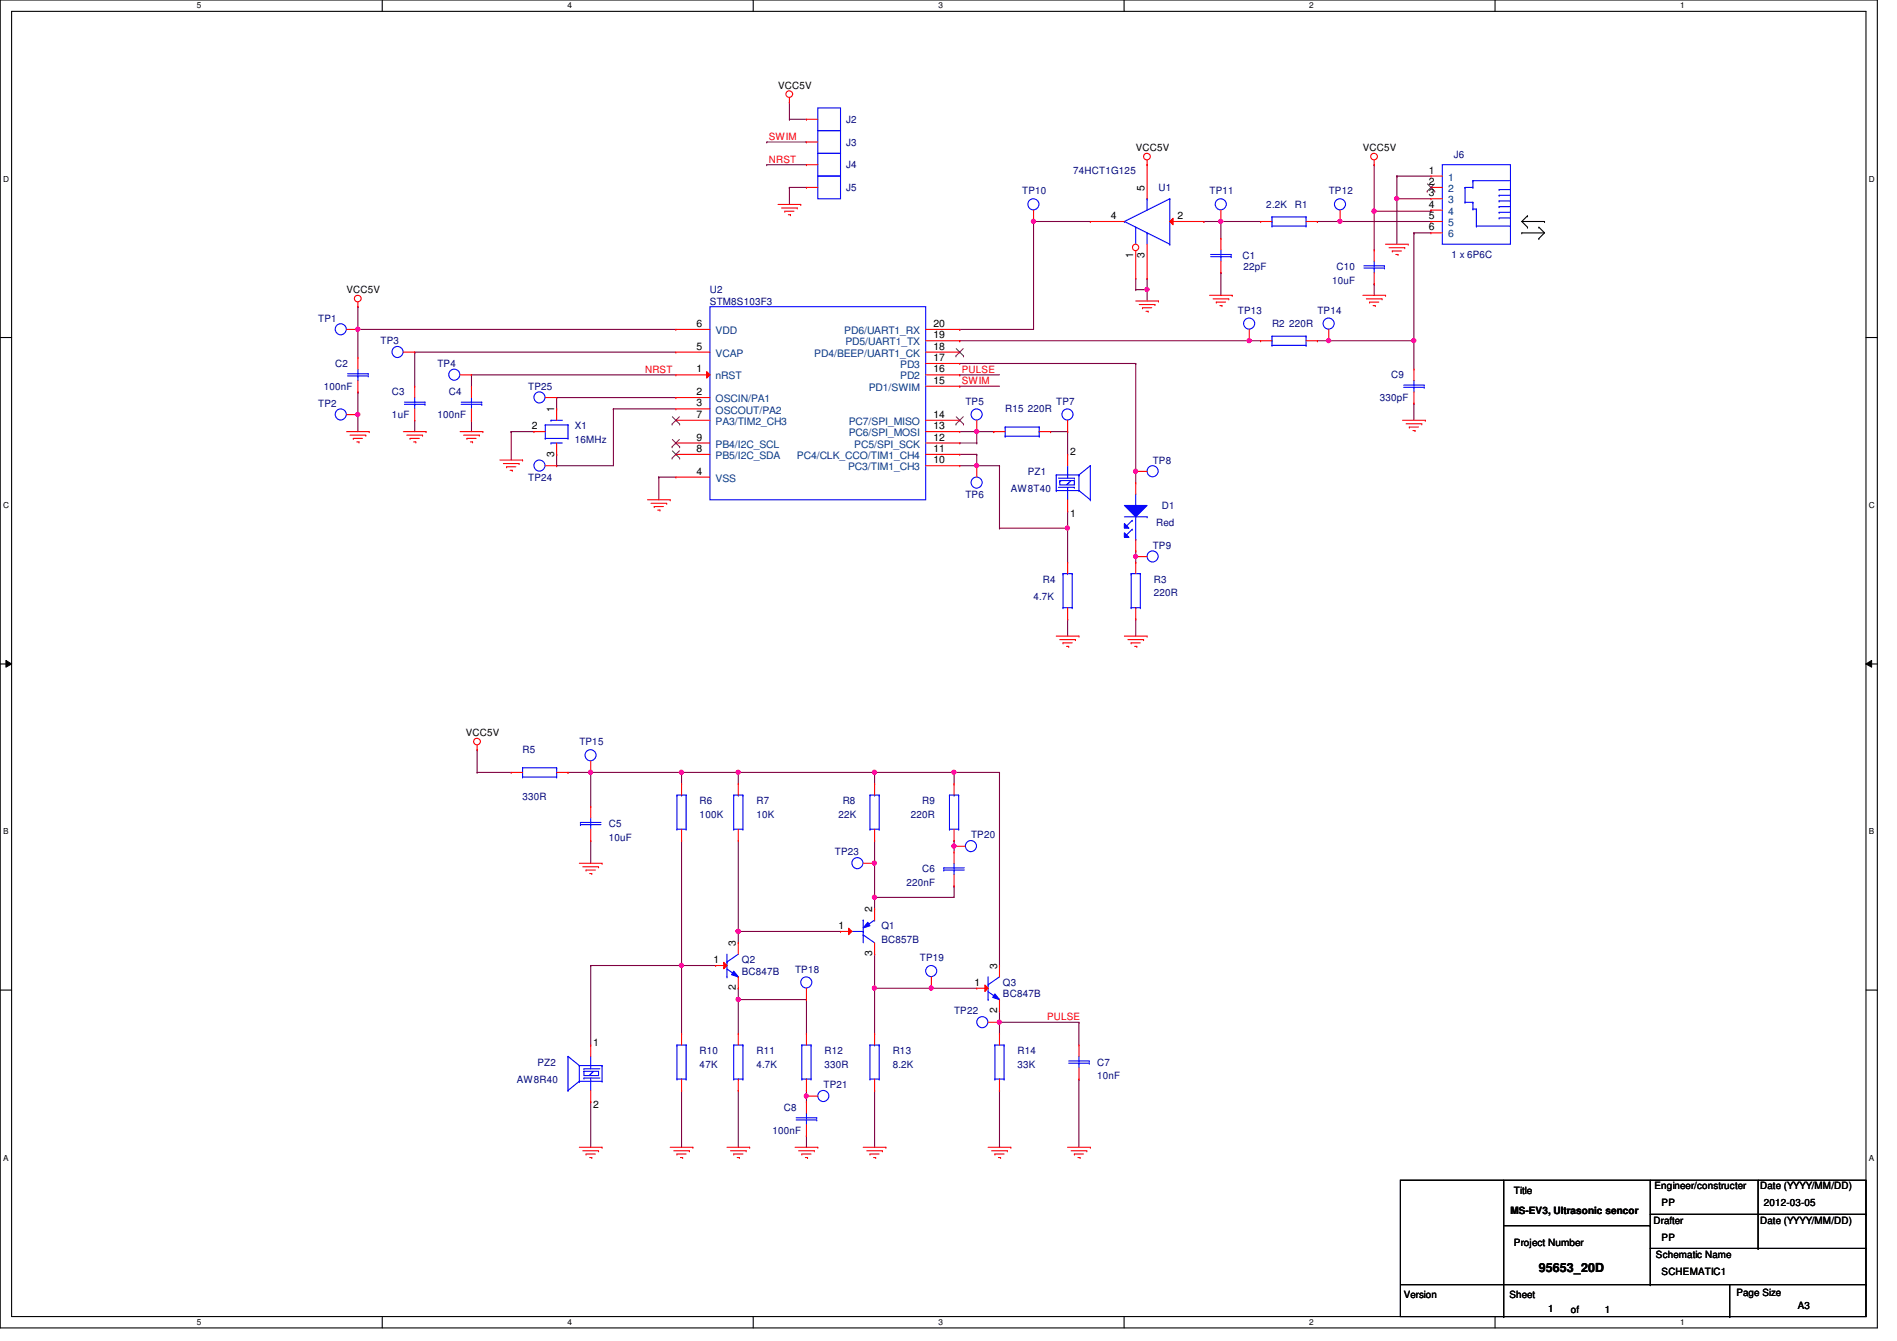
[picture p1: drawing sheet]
<svg xmlns="http://www.w3.org/2000/svg" width="297mm" height="210mm" viewBox="0 0 297 210" stroke-linecap="round" stroke-linejoin="round" font-family="sans-serif">
<path d="M0 0h294v207.9h-294zM1.8 1.8h290.4v204.3h-290.4z" fill="none" stroke="#000" stroke-width=".17"/>
<g fill="#fff">
<path d="M30.8 .2h.7v1.4h-.7z"/>
<path d="M30.8 206.2h.7v1.4h-.7z"/>
</g>
<path d="M59.9 0v1.8M59.9 206.1v1.8" fill="none" stroke="#000" stroke-width=".17"/>
<g fill="#fff">
<path d="M88.9 .2h.6v1.4h-.6z"/>
<path d="M88.9 206.2h.6v1.4h-.6z"/>
</g>
<path d="M117.9 0v1.8M117.9 206.1v1.8" fill="none" stroke="#000" stroke-width=".17"/>
<g fill="#fff">
<path d="M146.9 .2h.7v1.4h-.7z"/>
<path d="M146.9 206.2h.7v1.4h-.7z"/>
</g>
<path d="M176 0v1.8M176 206.1v1.8" fill="none" stroke="#000" stroke-width=".17"/>
<g fill="#fff">
<path d="M205 .2h.7v1.4h-.7z"/>
<path d="M205 206.2h.7v1.4h-.7z"/>
</g>
<path d="M234.1 0v1.8M234.1 206.1v1.8" fill="none" stroke="#000" stroke-width=".17"/>
<g fill="#fff">
<path d="M263.1 .2h.7v1.4h-.7z"/>
<path d="M263.1 206.2h.7v1.4h-.7z"/>
<path d="M.5 27.3h.9v1.4h-.9z"/>
<path d="M292.6 27.3h.9v1.4h-.9z"/>
<path d="M.5 78.4h.9v1.4h-.9z"/>
<path d="M292.6 78.4h.9v1.4h-.9z"/>
</g>
<path d="M0 52.8h1.8M292.2 52.8h1.8" fill="none" stroke="#000" stroke-width=".17"/>
<g fill="#fff">
<path d="M.5 129.5h.8v1.4h-.8z"/>
<path d="M292.6 129.5h.9v1.4h-.9z"/>
</g>
<path d="M0 103.9h1.8M292.2 103.9h1.8" fill="none" stroke="#000" stroke-width=".17"/>
<path d="M.9 103.4l.9 .5-.9 .5zM292.2 103.9l.9-.5v1z" fill="#000"/>
<path d="M.9 103.4l.9 .5-.9 .5zM292.2 103.9l.9-.5v1z" fill="none" stroke="#000" stroke-width=".16"/>
<g fill="#fff">
<path d="M.5 180.5h.8v1.4h-.8z"/>
<path d="M292.6 180.5h.9v1.4h-.9z"/>
</g>
<g fill="none" stroke="#000" stroke-width=".17">
<path d="M238.3 36.4h.1M238.3 34.7h3.5M238.3 34.7l.9 .9M238.3 36.4h3.5M239.2 35.6h.1M239.2 33.8h.1M239.2 33.8l-.9 .9M241 35.6h.1M241 37.3h.1M241 35.6l.8 .8M241.8 34.7h.1M241.8 36.4l-.8 .9"/>
<path d="M0 155h1.8M292.2 155h1.8"/>
</g>
<path d="M106.7 151.1h.1M106.7 151.1h5.4" fill="none" stroke="#800040" stroke-width=".17"/>
<circle cx="106.7" cy="151.1" r=".32" fill="#f0f"/>
<circle cx="106.7" cy="151.1" r=".32" fill="none" stroke="#f0f" stroke-width=".17"/>
<path d="M106.7 131.6h.1M106.7 131.6v19.5M115.6 145.8h.1M115.6 145.8v1.8" fill="none" stroke="#800040" stroke-width=".17"/>
<circle cx="115.6" cy="145.8" r=".32" fill="#f0f"/>
<circle cx="115.6" cy="145.8" r=".32" fill="none" stroke="#f0f" stroke-width=".17"/>
<path d="M115.6 156.5h.1M115.6 156.5v5.3" fill="none" stroke="#800040" stroke-width=".17"/>
<circle cx="115.6" cy="156.4" r=".32" fill="#f0f"/>
<circle cx="115.6" cy="156.4" r=".32" fill="none" stroke="#f0f" stroke-width=".17"/>
<g fill="none" stroke="#800040" stroke-width=".17">
<path d="M106.7 120.9h.1M106.7 120.9v1.8M115.6 120.9h.1M115.6 120.9v1.8M149.4 132.5h.1M149.4 132.5v.8M115.6 156.5h.1M115.6 156.5h10.7M126.3 156.5h.1M126.3 156.5v5.3M106.7 170.7h.1M106.7 170.7v8.9"/>
<path d="M115.6 170.7h.1M115.6 170.7v8.9M126.3 177.8h.1M126.3 177.8v1.8"/>
</g>
<circle cx="149.4" cy="132.4" r=".32" fill="#f0f"/>
<circle cx="149.4" cy="132.4" r=".32" fill="none" stroke="#f0f" stroke-width=".17"/>
<path d="M149.4 138.7h.1M149.4 138.7v1.8h-12.5M136.9 140.5h.1M136.9 140.5v1.7" fill="none" stroke="#800040" stroke-width=".17"/>
<circle cx="136.9" cy="140.4" r=".32" fill="#f0f"/>
<circle cx="136.9" cy="140.4" r=".32" fill="none" stroke="#f0f" stroke-width=".17"/>
<path d="M136.9 135.1h.1M136.9 135.1v5.4M106.7 151.1h.1M106.7 151.1v10.7" fill="none" stroke="#800040" stroke-width=".17"/>
<circle cx="136.9" cy="135.1" r=".32" fill="#f0f"/>
<circle cx="136.9" cy="135.1" r=".32" fill="none" stroke="#f0f" stroke-width=".17"/>
<path d="M115.6 145.8h.1M115.6 145.8h16" fill="none" stroke="#800040" stroke-width=".17"/>
<circle cx="115.6" cy="145.8" r=".32" fill="#f0f"/>
<circle cx="115.6" cy="145.8" r=".32" fill="none" stroke="#f0f" stroke-width=".17"/>
<g fill="none" stroke="#800040" stroke-width=".17">
<path d="M115.6 131.6h.1M115.6 131.6v14.2M136.9 120.9h.1M136.9 120.9v1.8M149.4 120.9h.1M149.4 120.9v1.8M136.9 149.4h.1M136.9 149.4v5.3M145.8 154.7h.1M145.8 154.7h7.1M136.9 170.7h.1M136.9 170.7v8.9"/>
<path d="M156.5 170.7h.1M156.5 170.7v8.9M168.9 168.9h.1M168.9 168.9v10.7"/>
</g>
<circle cx="145.8" cy="154.7" r=".32" fill="#f0f"/>
<circle cx="145.8" cy="154.7" r=".32" fill="none" stroke="#f0f" stroke-width=".17"/>
<path d="M136.9 154.7h.1M136.9 154.7v7.1M156.5 160h.1M156.5 160v1.8M156.5 160h12.4" fill="none" stroke="#800040" stroke-width=".17"/>
<circle cx="156.5" cy="160" r=".32" fill="#f0f"/>
<circle cx="156.5" cy="160" r=".32" fill="none" stroke="#f0f" stroke-width=".17"/>
<path d="M156.5 120.9h.1M156.5 120.9v30.2M156.5 158.2h.1M156.5 158.2v1.8M126.3 171.6h.1M126.3 171.6v.9M168.9 160h.1M168.9 160v3.6" fill="none" stroke="#800040" stroke-width=".17"/>
<circle cx="126.3" cy="171.6" r=".32" fill="#f0f"/>
<circle cx="126.3" cy="171.6" r=".32" fill="none" stroke="#f0f" stroke-width=".17"/>
<path d="M92.5 120.9h.1M92.5 120.9v5.3M92.5 120.9h14.2M92.5 151.1h.1M92.5 151.1v12.5M92.5 151.1h14.2M115.6 154.7h.1M115.6 154.7v1.8M92.5 172.5h.1M92.5 172.5v7.1" fill="none" stroke="#800040" stroke-width=".17"/>
<circle cx="92.5" cy="120.9" r=".32" fill="#f0f"/>
<circle cx="92.5" cy="120.9" r=".32" fill="none" stroke="#f0f" stroke-width=".17"/>
<path d="M115.6 120.9h.1M115.6 120.9h21.3" fill="none" stroke="#800040" stroke-width=".17"/>
<circle cx="115.6" cy="120.9" r=".32" fill="#f0f"/>
<circle cx="115.6" cy="120.9" r=".32" fill="none" stroke="#f0f" stroke-width=".17"/>
<path d="M106.7 120.9h.1M106.7 120.9h8.9" fill="none" stroke="#800040" stroke-width=".17"/>
<circle cx="106.7" cy="120.9" r=".32" fill="#f0f"/>
<circle cx="106.7" cy="120.9" r=".32" fill="none" stroke="#f0f" stroke-width=".17"/>
<path d="M177.8 87.1h.1M177.8 87.1v.9M74.7 117.3h.1M74.7 117.3v3.6M74.7 120.9h.1M74.7 120.9h5.3M88.9 120.9h.1M88.9 120.9h3.6M92.5 131.6h.1M92.5 131.6v3.5M149.4 120.9h.1M149.4 120.9h7.1" fill="none" stroke="#800040" stroke-width=".17"/>
<circle cx="177.8" cy="87.1" r=".32" fill="#f0f"/>
<circle cx="177.8" cy="87.1" r=".32" fill="none" stroke="#f0f" stroke-width=".17"/>
<path d="M136.9 120.9h.1M136.9 120.9h12.5" fill="none" stroke="#800040" stroke-width=".17"/>
<circle cx="149.4" cy="120.9" r=".32" fill="#f0f"/>
<circle cx="149.4" cy="120.9" r=".32" fill="none" stroke="#f0f" stroke-width=".17"/>
<circle cx="136.9" cy="120.9" r=".32" fill="#f0f"/>
<circle cx="136.9" cy="120.9" r=".32" fill="none" stroke="#f0f" stroke-width=".17"/>
<path d="M191.2 34.7h.1M191.2 34.7h6.2" fill="none" stroke="#800040" stroke-width=".17"/>
<circle cx="191.1" cy="34.6" r=".32" fill="#f0f"/>
<circle cx="191.1" cy="34.6" r=".32" fill="none" stroke="#f0f" stroke-width=".17"/>
<path d="M150.3 51.6h.1M150.3 51.6h11.5M179.6 45.3h.1M179.6 45.3v1.8" fill="none" stroke="#800040" stroke-width=".17"/>
<circle cx="179.6" cy="45.3" r=".32" fill="#f0f"/>
<circle cx="179.6" cy="45.3" r=".32" fill="none" stroke="#f0f" stroke-width=".17"/>
<path d="M191.2 34.7h.1M191.2 34.7v2.6M177.8 43.6h.1M177.8 43.6v1.7M191.2 42.7h.1M191.2 42.7v3.5M195.6 53.3h.1M195.6 53.3h1.8" fill="none" stroke="#800040" stroke-width=".17"/>
<circle cx="195.6" cy="53.3" r=".32" fill="#f0f"/>
<circle cx="195.6" cy="53.3" r=".32" fill="none" stroke="#f0f" stroke-width=".17"/>
<path d="M188.5 34.7h.1M188.5 34.7h2.7M215.2 33.1h.1M215.2 33.1h8.9M218.7 27.6h.1M218.7 27.6h5.4M218.7 27.6v3.5M150.3 60.5h.1M150.3 60.5h6.2" fill="none" stroke="#800040" stroke-width=".17"/>
<circle cx="215.1" cy="33.1" r=".33" fill="#f0f"/>
<circle cx="215.1" cy="33.1" r=".33" fill="none" stroke="#f0f" stroke-width=".17"/>
<path d="M215.2 25.8h.1M215.2 25.8v7.3M218.7 31.1h.1M218.7 31.1v7.1" fill="none" stroke="#800040" stroke-width=".17"/>
<circle cx="218.7" cy="31.1" r=".32" fill="#f0f"/>
<circle cx="218.7" cy="31.1" r=".32" fill="none" stroke="#f0f" stroke-width=".17"/>
<path d="M209.8 34.7h.1M209.8 34.7h14.3M218.7 31.1h.1M218.7 31.1h5.4" fill="none" stroke="#800040" stroke-width=".17"/>
<circle cx="209.8" cy="34.6" r=".32" fill="#f0f"/>
<circle cx="209.8" cy="34.6" r=".32" fill="none" stroke="#f0f" stroke-width=".17"/>
<path d="M161.8 34.7h.1M161.8 34.7h8.9M208.1 53.3h.1M208.1 53.3h13.3" fill="none" stroke="#800040" stroke-width=".17"/>
<circle cx="208" cy="53.3" r=".32" fill="#f0f"/>
<circle cx="208" cy="53.3" r=".32" fill="none" stroke="#f0f" stroke-width=".17"/>
<g fill="none" stroke="#800040" stroke-width=".17">
<path d="M221.4 36.4h.1M221.4 36.4v16.9M221.4 36.4h2.7M56 48h.1M56 51.6h.1M56 48v3.6M56 51.6h49.8M64.9 55.1h.1M64.9 55.1v5.4M64.9 55.1h40.9M73.8 58.7h.1M73.8 58.7h32"/>
<path d="M73.8 58.7v1.8M150.3 58.7h.1M150.3 58.7h6.2M56 64.9h.1M56 64.9v2.7M64.9 65.8h.1M64.9 65.8v1.8M73.8 65.8h.1M73.8 65.8v1.8M103.2 74.7h.1M103.2 74.7v3.5M103.2 74.7h2.6"/>
</g>
<circle cx="56" cy="64.9" r=".32" fill="#f0f"/>
<circle cx="56" cy="64.9" r=".32" fill="none" stroke="#f0f" stroke-width=".17"/>
<path d="M56 51.6h.1M56 51.6v4.4" fill="none" stroke="#800040" stroke-width=".17"/>
<circle cx="56" cy="51.5" r=".32" fill="#f0f"/>
<circle cx="56" cy="51.5" r=".32" fill="none" stroke="#f0f" stroke-width=".17"/>
<path d="M177.8 73.8h.1M177.8 73.8v1.8M167.2 96.9h.1M167.2 96.9v2.7M177.8 96.9h.1M177.8 96.9v2.7" fill="none" stroke="#800040" stroke-width=".17"/>
<circle cx="177.8" cy="73.8" r=".32" fill="#f0f"/>
<circle cx="177.8" cy="73.8" r=".32" fill="none" stroke="#f0f" stroke-width=".17"/>
<g fill="none" stroke="#800040" stroke-width=".17">
<path d="M123.6 16h.1M123.6 18.7h.1M123.6 16v2.7M123.6 18.7h2.7M120.1 22.2h.1M120.1 25.8h.1M120.1 22.2h6.2M120.1 25.8h6.2M123.6 29.3h.1M123.6 29.3v2.7M123.6 29.3h2.7M161.8 34.7h.1"/>
<path d="M161.8 34.7v16.9M80 67.6h.1M80 67.6h3.6M80 67.6v4.4M96.1 64h.1M96.1 64v8.9M96.1 64h9.7"/>
</g>
<circle cx="161.8" cy="34.6" r=".32" fill="#f0f"/>
<circle cx="161.8" cy="34.6" r=".32" fill="none" stroke="#f0f" stroke-width=".17"/>
<path d="M221.4 53.3h.1M221.4 53.3v4.5M87.2 71.1h.1M87.2 72.9h.1M87.2 62.2h.1M87.2 62.2v1.8M87.2 71.1v1.8M87.2 72.9h8.9M87.2 62.2h18.6M221.4 63.1h.1M221.4 63.1v2.7" fill="none" stroke="#800040" stroke-width=".17"/>
<circle cx="221.4" cy="53.3" r=".32" fill="#f0f"/>
<circle cx="221.4" cy="53.3" r=".32" fill="none" stroke="#f0f" stroke-width=".17"/>
<path d="M150.3 67.6h2.6M150.3 69.3h2.6M152.9 67.6h.1M152.9 69.3h.1M152.9 67.6v1.7M164.5 67.6h.1M164.5 67.6h2.7M167.2 67.6h.1M167.2 67.6v3.5M167.2 82.7h.1M167.2 82.7v5.3" fill="none" stroke="#800040" stroke-width=".17"/>
<circle cx="152.9" cy="67.5" r=".32" fill="#f0f"/>
<circle cx="152.9" cy="67.5" r=".32" fill="none" stroke="#f0f" stroke-width=".17"/>
<path d="M150.3 72.9h2.6M152.9 72.9h.1M152.9 67.6h2.7M155.6 67.6h.1M156.5 72.9h.1M156.5 72.9v9.8M156.5 82.7h.1M156.5 82.7h10.7" fill="none" stroke="#800040" stroke-width=".17"/>
<circle cx="167.1" cy="82.7" r=".32" fill="#f0f"/>
<circle cx="167.1" cy="82.7" r=".32" fill="none" stroke="#f0f" stroke-width=".17"/>
<path d="M150.3 71.1h2.6M152.9 71.1h.1M152.9 72.9h.1M152.9 71.1v1.8" fill="none" stroke="#800040" stroke-width=".17"/>
<circle cx="152.9" cy="72.9" r=".32" fill="#f0f"/>
<circle cx="152.9" cy="72.9" r=".32" fill="none" stroke="#f0f" stroke-width=".17"/>
<g fill="none" stroke="#800040" stroke-width=".17">
<path d="M206.3 34.7h.1M206.3 34.7h3.5M215.2 33.1h.1M215.2 33.1v6M150.3 53.3h.1M150.3 56.9h27.5M150.3 53.3h45.3M177.8 56.9h.1M177.8 45.3h.1M177.8 56.9v16.9M179.6 43.6h.1M179.6 43.6v1.7h-1.8"/>
<path d="M206.3 53.3h.1M206.3 53.3h1.8M215.2 44.4h.1M215.2 44.4v1.8M56 61.3h.1M56 61.3v3.6M152.9 72.9h3.6M156.5 72.9h.1M167.2 80h.1M167.2 80v2.7M177.8 86.2h.1M177.8 86.2v.9"/>
<path d="M136.9 154.7h.1M136.9 154.7h8.9"/>
</g>
<circle cx="136.9" cy="154.7" r=".32" fill="#f0f"/>
<circle cx="136.9" cy="154.7" r=".32" fill="none" stroke="#f0f" stroke-width=".17"/>
<path d="M224.1 32.9h.1M224.1 32.9v.2M136.9 131.6h.1M136.9 131.6v3.5M149.4 131.6h.1M149.4 131.6v.9M126.3 170.7h.1M126.3 170.7v.9" fill="none" stroke="#800040" stroke-width=".17"/>
<g fill="none" stroke="#f00" stroke-width=".17">
<path d="M123.6 16h.1M123.6 15.3v.7M126.3 18.7h.1M126.3 18.7h1.8M121.8 32h3.6M122.4 32.6h2.4M122.9 33.1h.1M122.9 33.1h1.4M123.4 33.6h.4M123.8 33.6h.1M124.8 32.6h.1M125.4 32h.1"/>
<path d="M179.6 25.8h.1M179.6 25.1v.7M179.6 38.2v5.4M191.2 34.7h.1M191.2 32.9v1.8M197.4 34.7h.1M197.4 34.7h1.8M204.5 34.7h1.8M206.3 34.7h.1M215.2 25.8h.1M215.2 25.1v.7M217 38.2h3.5"/>
<path d="M217.5 38.8h2.5M218 39.3h.1M218 39.3h1.5M218.6 39.8h.3M218.9 39.8h.1M220 38.8h.1M220.5 38.2h.1M56 48h.1M56 47.3v.7M63.2 55.1h1.7M64.9 55.1h.1M177.8 47.1h3.6"/>
<path d="M178.4 47.7h2.4M178.9 48.2h.1M178.9 48.2h1.4M179.4 48.7h.4M179.6 43.6h.1M179.8 48.7h.1M180.8 47.7h.1M181.4 47.1h.1M189.4 46.2h3.6M189.9 46.8h2.5M190.5 47.3h.1M190.5 47.3h1.4"/>
<path d="M191 47.8h.3M191.3 47.8h.1M192.4 46.8h.1M193 46.2h.1M213.4 46.2h3.6M213.9 46.8h2.5M214.5 47.3h.1M214.5 47.3h1.4M215 47.8h.3M215.3 47.8h.1M216.4 46.8h.1M217 46.2h.1"/>
<path d="M221.4 57.8h.1M221.4 57.8v1.8M54.3 67.6h3.5M54.8 68.1h2.5M55.3 68.6h.1M55.3 68.6h1.5M55.9 69.2h.3M56.2 69.2h.1M57.3 68.1h.1M57.8 67.6h.1M63.2 67.6h3.5M63.7 68.1h2.5"/>
<path d="M64.2 68.6h.1M64.2 68.6h1.5M64.8 69.2h.3M64.9 60.5h.1M64.9 65.8h.1M64.9 60.5v1.7M64.9 64v1.8M65.1 69.2h.1M66.2 68.1h.1M66.7 67.6h.1M72 67.6h3.6M72.6 68.1h2.5"/>
<path d="M73.1 68.6h.1M73.1 68.6h1.4M73.7 69.2h.3M74 69.2h.1M75.1 68.1h.1M75.6 67.6h.1M78.3 72h3.5M78.8 72.6h2.5M79.3 73.1h.1M79.3 73.1h1.5M79.9 73.6h.3M80.2 73.6h.1"/>
<path d="M81.3 72.6h.1M81.8 72h.1M85.4 72.9h1.8M87.2 72.9h.1M101.4 78.2h3.5M101.9 78.8h2.5M102.4 79.3h.1M102.4 79.3h1.5M103 79.8h.3M103.3 79.8h.1M104.4 78.8h.1M104.9 78.2h.1"/>
<path d="M219.6 65.8h3.6M220.2 66.3h2.4M220.7 66.8h.1M220.7 66.8h1.4M221.2 67.4h.4M221.4 63.1h.1M221.4 61.3v1.8M221.6 67.4h.1M222.6 66.3h.1M223.2 65.8h.1M165.4 99.6h3.5M168.9 99.6h.1"/>
<path d="M176.1 99.6h3.5M179.6 99.6h.1M74.7 117.3h.1M74.7 116.6v.7M165.9 100.1h2.5M166.5 100.6h.1M166.5 100.6h1.4M167 101.2h.3M167.3 101.2h.1M168.4 100.1h.1M176.6 100.1h2.5M177.1 100.6h.1"/>
<path d="M177.1 100.6h1.5M177.7 101.2h.3M178 101.2h.1M179.1 100.1h.1M90.7 135.1h3.6M91.3 135.7h2.4M91.8 136.2h.1M91.8 136.2h1.4M92.3 136.7h.4M92.7 136.7h.1M93.7 135.7h.1M94.3 135.1h.1"/>
<path d="M149.4 133.3h.1M149.4 138.7h.1M149.4 133.3v1.8M149.4 136.9v1.8M90.7 179.6h3.6M94.3 179.6h.1M104.9 179.6h3.6M108.5 179.6h.1M113.8 179.6h3.6M115.6 170.7h.1M115.6 161.8h.1M115.6 161.8v1.8"/>
<path d="M115.6 168.9v1.8M117.4 179.6h.1M124.5 179.6h3.6M128.1 179.6h.1M135.2 179.6h3.5M138.7 179.6h.1M154.7 179.6h3.6M158.3 179.6h.1M167.2 179.6h3.5M170.7 179.6h.1M91.3 180.1h2.4M91.8 180.6h.1"/>
<path d="M91.8 180.6h1.4M92.3 181.2h.4M92.7 181.2h.1M93.7 180.1h.1M105.5 180.1h2.4M106 180.6h.1M106 180.6h1.4M106.5 181.2h.4M106.9 181.2h.1M107.9 180.1h.1M114.4 180.1h2.4M114.9 180.6h.1"/>
<path d="M114.9 180.6h1.4M115.4 181.2h.4M115.8 181.2h.1M116.8 180.1h.1M125 180.1h2.5M125.6 180.6h.1M125.6 180.6h1.4M126.1 181.2h.3M126.4 181.2h.1M127.5 180.1h.1M135.7 180.1h2.5M136.2 180.6h.1"/>
<path d="M136.2 180.6h1.5M136.8 181.2h.3M137.1 181.2h.1M138.2 180.1h.1M155.3 180.1h2.4M155.8 180.6h.1M155.8 180.6h1.4M156.3 181.2h.4M156.7 181.2h.1M157.7 180.1h.1M167.7 180.1h2.5M168.2 180.6h.1"/>
<path d="M168.2 180.6h1.5M168.8 181.2h.3M169.1 181.2h.1M170.2 180.1h.1"/>
<circle cx="123.6" cy="14.7" r=".52"/>
<circle cx="179.6" cy="24.5" r=".52"/>
<circle cx="215.2" cy="24.5" r=".52"/>
<circle cx="56" cy="46.7" r=".52"/>
<circle cx="74.7" cy="116.1" r=".52"/>
</g>
<g fill="none" stroke="#000" stroke-width=".17">
<path d="M219.3 184.7h72.9v21.4h-72.9zM235.5 184.7v21.4M235.5 191.9h22.9M258.4 191.9h.1M258.4 190.1h33.8M258.4 184.7v16.4M258.4 195.4h33.8M275.3 195.4h.1M275.3 184.7v10.7M292.2 190.1h.1M292.2 195.4h.1M219.3 201.1h72.9"/>
<path d="M235.5 206.1h.1M258.4 201.1h.1M270.8 206.1h.1M270.8 201.1v5M292.2 201.1h.1"/>
</g>
<g fill="none" stroke="#00f" stroke-width=".17">
<path d="M128.1 16.9h3.5v3.5h-3.5zM176.1 34.7h.1M176.1 34.7l7.1 3.5M177.8 35.6h.1M177.8 35.6v2.6M179.6 36.4h.1M179.6 31.1h.1M179.6 31.1v1.8M179.6 36.4v1.8M183.2 31.1h.1M183.2 38.2h.1M183.2 31.1l-7.1 3.6"/>
<path d="M183.2 31.1v7.1M199.2 34h.1M199.2 35.4h.1M199.2 34.7h.1M199.2 34v1.4M199.2 34h5.3M199.2 35.4h5.3M204.5 34h.1M204.5 35.4h.1M204.5 34v1.4M221.4 59.6v.7M63.3 63.3h3.2"/>
<path d="M63.3 62.9h3.2M64.9 62.9h.1M64.9 63.3h.1M64.9 62.2v.7M64.9 63.3v.7M66.5 63.3h.1M66.5 62.9h.1M219.8 60.6h3.2M219.8 60.3h3.2M221.4 60.3h.1M221.4 60.6h.1M221.4 60.6v.7"/>
<path d="M223 60.6h.1M223 60.3h.1M147.8 136.2h.1M147.8 135.8h.1M147.8 136.2h3.2M147.8 135.8h3.2M149.4 135.8h.1M149.4 136.2h.1M149.4 135.1v.7M149.4 136.2v.7M114.9 168.9h.1M114.9 163.6h.1"/>
<path d="M114.9 168.9h1.4M114.9 163.6v5.3M114.9 163.6h1.4M115.6 168.9h.1M116.3 163.6h.1M116.3 168.9h.1M116.3 163.6v5.3"/>
<circle cx="191.2" cy="32" r=".87"/>
<circle cx="62.2" cy="55.1" r=".87"/>
<circle cx="84.5" cy="72.9" r=".87"/>
</g>
<path d="M183.2 34.7l.5-.5v1z" fill="#f00"/>
<path d="M170.7 34.7h.1M170.7 34.7h5.4M179.6 25.8h.1M179.6 25.8v5.3M183.2 34.7l.5-.5v1zM183.2 34.7h5.3M188.5 34.7h.1" fill="none" stroke="#f00" stroke-width=".17"/>
<circle cx="177.8" cy="38.7" r=".5" fill="#fff"/>
<g fill="none" stroke="#f00" stroke-width=".17">
<path d="M177.8 39.3v4.3M54.3 51.6h1.7M56 51.6h.1M177.8 43.6h.1M136.9 122.7h.1M136.9 131.6h.1M136.9 122.7v1.8M136.9 129.8v1.8"/>
<circle cx="177.8" cy="38.7" r=".5"/>
</g>
<g fill="none" stroke="#00f" stroke-width=".17">
<path d="M111.2 48h33.7v30.2h-33.7zM136.2 124.5h.1M136.2 129.8h.1M136.2 124.5h1.5M136.2 124.5v5.3M136.2 129.8h1.5M136.9 124.5h.1M137.7 129.8h.1M137.7 124.5h.1M137.7 124.5v5.3"/>
<circle cx="53.4" cy="51.5" r=".87"/>
</g>
<path d="M110.7 58.2l.5 .5-.5 .5z" fill="#f00"/>
<g fill="none" stroke="#f00" stroke-width=".17">
<path d="M215.2 39.1h.1M215.2 39.1v1.8M105.8 58.7h.1M105.8 55.1h.1M105.8 51.6h.1M105.8 58.7h5.4M105.8 55.1h5.4M105.8 51.6h5.4M110.7 58.2l.5 .5-.5 .5zM144.9 58.7h5.4M144.9 55.1h5.4M144.9 51.6h5.4"/>
<path d="M144.9 56.9h5.4M144.9 53.3h5.4M150.3 58.7h.1M150.3 56.9h.1M150.3 55.1h.1M150.3 53.3h.1M150.3 51.6h.1M197.4 53.3h.1M197.4 53.3h1.8M204.5 53.3h1.8M206.3 53.3h.1M215.2 44.4h.1"/>
<path d="M215.2 42.7v1.7M85.4 62.2h1.8M87.2 62.2h.1M105.8 62.2h.1M105.8 64h.1M105.8 74.7h.1M105.8 65.8h.1M105.8 71.1h.1M105.8 69.3h.1M105.8 62.2h5.4M105.8 64h5.4M105.8 74.7h5.4"/>
<path d="M105.8 65.8h5.4M105.8 71.1h5.4M105.8 69.3h5.4M144.9 65.8h5.4M144.9 71.1h5.4M144.9 69.3h5.4M144.9 72.9h5.4M144.9 67.6h5.4M144.9 60.5h5.4M150.3 72.9h.1M150.3 71.1h.1M150.3 69.3h.1"/>
<path d="M150.3 67.6h.1M150.3 65.8h.1M150.3 60.5h.1M177.8 73.8h.1M177.8 73.8h1.8M106.7 122.7h.1M106.7 131.6h.1M106.7 122.7v1.8M106.7 129.8v1.8"/>
</g>
<g fill="none" stroke="#804000" stroke-width=".16">
<path d="M149.7 55.7h.1M149.7 54.6l1.2 1.1M150.8 54.6l-1.1 1.1M150.9 55.7h.1M105.2 66.4h.1M105.2 71.7h.1M105.2 69.9h.1M105.3 65.2l1.1 1.2M105.3 70.6l1.1 1.1M105.3 68.8l1.1 1.1M106.4 65.2l-1.2 1.2M106.4 70.6l-1.2 1.1"/>
<path d="M106.4 68.8l-1.2 1.1M106.4 66.4h.1M106.4 71.7h.1M106.4 69.9h.1M149.7 66.4h.1M149.7 65.2l1.2 1.2M150.8 65.2l-1.1 1.2M150.9 66.4h.1"/>
</g>
<g fill="none" stroke="#00f" stroke-width=".17">
<path d="M199.2 52.6h.1M199.2 54.1h.1M199.2 53.3h.1M199.2 52.6v1.5M199.2 52.6h5.3M199.2 54.1h5.3M204.5 52.6h.1M204.5 54.1h.1M204.5 52.6v1.5M213.6 41.6h3.2M213.6 42h3.2M215.2 42h.1"/>
<path d="M215.2 41.6h.1M215.2 40.9v.7M215.2 42v.7M216.8 41.6h.1M216.8 42h.1M165.4 76.8h.1M165.4 74.3h.1M165.4 76.8h3.5M165.4 74.3v2.5M165.4 74.3h3.5M165.7 76.3h2.5M168.2 76.3h.1"/>
<path d="M168.9 74.3h.1M168.9 76.8h.1M168.9 76.8l1.8 1.4M168.9 74.3v2.5M170.7 78.2h.1M170.7 72.9h.1M170.7 72.9v5.3M170.7 72.9l-1.8 1.4M106 129.8h.1M106 124.5h.1M106 124.5h1.4M106 129.8h1.4"/>
<path d="M106 124.5v5.3M106.7 124.5h.1M107.4 124.5h.1M107.4 129.8h.1M107.4 124.5v5.3"/>
<circle cx="84.5" cy="62.2" r=".87"/>
<circle cx="180.5" cy="73.8" r=".87"/>
</g>
<path d="M165.9 75.2h2.3v.7h-2.3z" fill-rule="evenodd" fill="#fff"/>
<path d="M165.9 75.2h2.3v.7h-2.3z" fill-rule="evenodd" fill="#00f"/>
<g fill="none" stroke="#00f" stroke-width=".17">
<path d="M128.1 27.6h3.5v3.5h-3.5zM225.8 25.8h10.7v12.4h-10.7zM229.4 29.3h.1M229.4 31.7h.1M229.4 29.3h1.2M229.4 29.3v2.4M229.4 31.7h1.2M230.6 28.3h.1M230.6 29.3h.1M230.6 31.7h.1M230.6 32.7h.1M230.6 28.3h5.9"/>
<path d="M230.6 28.3v1M230.6 31.7v1M230.6 32.7h.6M231.2 32.7h.1M231.2 35.4h.1M231.2 32.7v2.7M231.2 35.4h5.3M234.7 30.6h.1M234.7 31.5h.1M234.7 29.7h.1M234.7 32.3h.1M234.7 33.2h.1"/>
<path d="M234.7 34.1h.1M234.7 30.6h1.8M234.7 31.5h1.8M234.7 29.7h1.8M234.7 32.3h1.8M234.7 33.2h1.8M234.7 34.1h1.8M236.5 35.4h.1M165.7 74.8h2.5M165.9 75.2h2.3v.7h-2.3zM167.2 72.9v1.9M167.2 76.3v1.9"/>
<path d="M168.2 74.8h.1M81.8 121.6h.1M81.8 120.2h.1M81.8 121.6h5.4M81.8 120.2v1.4M81.8 120.2h5.4M87.2 121.6h.1M87.2 120.2h.1M87.2 120.9h.1M87.2 120.2v1.4M114.9 129.8h.1M114.9 124.5h.1"/>
<path d="M114.9 124.5h1.4M114.9 129.8h1.4M114.9 124.5v5.3M115.6 124.5h.1M116.3 124.5h.1M116.3 129.8h.1M116.3 124.5v5.3M148.7 124.5h.1M148.7 129.8h.1M148.7 124.5h1.4M148.7 124.5v5.3M148.7 129.8h1.4"/>
<path d="M149.4 124.5h.1M150.1 129.8h.1M150.1 124.5h.1M150.1 124.5v5.3"/>
<circle cx="53.4" cy="64.9" r=".87"/>
<circle cx="152.9" cy="64.9" r=".87"/>
<circle cx="152.9" cy="75.5" r=".87"/>
<circle cx="167.2" cy="64.9" r=".87"/>
<circle cx="180.5" cy="87.1" r=".87"/>
<circle cx="92.5" cy="118.2" r=".87"/>
<circle cx="134.3" cy="135.1" r=".87"/>
</g>
<g fill="none" stroke="#f00" stroke-width=".17">
<path d="M126.3 29.3h.1M126.3 29.3h1.8M224.1 27.6h.1M224.1 29.3h.1M224.1 31.1h.1M224.1 32.9h.1M224.1 34.7h.1M224.1 36.4h.1M224.1 29.3h1.7M224.1 27.6h1.7M224.1 31.1h1.7M224.1 32.9h1.7"/>
<path d="M224.1 34.7h1.7M224.1 36.4h1.7M54.3 64.9h1.7M56 64.9h.1M152.9 72.9h.1M152.9 67.6h.1M152.9 65.8v1.8M152.9 72.9v1.8M167.2 71.1h.1M167.2 67.6h.1M167.2 65.8v1.8M167.2 71.1v1.8"/>
<path d="M167.2 78.2v1.8M167.2 80h.1M177.8 87.1h.1M177.8 87.1h1.8M92.5 119.1v1.8M80 120.9h.1M80 120.9h1.8M87.2 120.9h1.7M88.9 120.9h.1M92.5 120.9h.1M115.6 122.7h.1M115.6 131.6h.1"/>
<path d="M115.6 122.7v1.8M115.6 129.8v1.8M135.2 135.1h1.7M136.9 135.1h.1M149.4 122.7h.1M149.4 131.6h.1M149.4 122.7v1.8M149.4 129.8v1.8"/>
</g>
<path d="M223.5 29.9h.1M223.5 28.8l1.2 1.1M224.6 28.8l-1.1 1.1M224.7 29.9h.1" fill="none" stroke="#804000" stroke-width=".16"/>
<path d="M176.1 79.1h3.5l-1.8 1.8z" fill="#00f"/>
<path d="M176.1 79.1h3.5l-1.8 1.8z" fill="none" stroke="#00f" stroke-width=".17"/>
<path d="M176.1 82l.7 .7h-.7z" fill="#00f"/>
<path d="M176.1 82l.7 .7h-.7z" fill="none" stroke="#00f" stroke-width=".17"/>
<path d="M176.1 83.4l.7 .7h-.7z" fill="#00f"/>
<g fill="none" stroke="#00f" stroke-width=".17">
<path d="M54.4 58.8h3.3M54.4 58.5h3.3M56 58.5h.1M56 58.8h.1M56 57.8v.7M56 58.8v.8M57.7 58.8h.1M57.7 58.5h.1M85.4 66.5h.1M85.4 68.6h.1M85.4 66.5h3.5M85.4 66.5v2.1"/>
<path d="M85.4 68.6h3.5M86.3 65.8h.1M86.3 69.3h.1M86.3 65.8h1.7M86.3 69.3h1.7M88.9 68.6h.1M88.9 66.5h.1M88.9 66.5v2.1M177.8 79.1h.1M177.8 77.3v1.8M176.1 83.4l.7 .7h-.7zM176.1 80.9h3.5"/>
<path d="M177.3 81.4h.1M177.3 82.8h.1M177.3 81.4l-.9 .9M177.3 82.8l-.9 .9M177.8 84.5h.1M177.8 80.9v3.6M179.6 80.9h.1M133.4 145.8h1.8M135.2 144h.1M135.2 146.3h.1M135.2 145.8h.1M135.2 144v3.6"/>
<path d="M135.2 146.3l1.7 1.3M136.9 144h.1M136.9 144l-1.7 1.2M125.6 168.9h.1M125.6 163.6h.1M125.6 168.9h1.4M125.6 163.6v5.3M125.6 163.6h1.4M126.3 168.9h.1M127 163.6h.1M127 168.9h.1M127 163.6v5.3"/>
<circle cx="71.1" cy="58.6" r=".87"/>
</g>
<g fill="none" stroke="#f00" stroke-width=".17">
<path d="M56 56h.1M56 56v1.8M56 59.6v1.7M72 58.7h1.8M73.8 58.7h.1M56 61.3h.1M83.6 67.6h.1M83.6 67.6h1.8M87.2 64h.1M87.2 71.1h.1M87.2 64v1.8M87.2 69.3v1.8"/>
<path d="M177.8 75.6h.1M177.8 75.6v1.7M177.8 86.2h.1M177.8 84.5v1.7M126.3 170.7h.1M126.3 161.8h.1M126.3 161.8v1.8M126.3 168.9v1.8"/>
</g>
<path d="M135.9 144.4l.3 .5-1 .3z" fill="#00f"/>
<path d="M135.9 144.4l.3 .5-1 .3z" fill="none" stroke="#00f" stroke-width=".17"/>
<path d="M132.9 145.3l.5 .5-.5 .5z" fill="#f00"/>
<g fill="none" stroke="#f00" stroke-width=".17">
<path d="M126.3 22.2h.1M126.3 22.2h1.8M92.5 131.6h.1M92.5 126.2h.1M92.5 126.2v1.8M92.5 129.8v1.8M131.6 145.8h.1M131.6 145.8h1.8M132.9 145.3l.5 .5-.5 .5zM136.9 142.2h.1M136.9 149.4h.1M136.9 142.2v1.8"/>
<path d="M136.9 147.6v1.8M168.9 163.6h.1M168.9 168.9h.1M168.9 163.6v1.8M168.9 167.1v1.8"/>
</g>
<g fill="none" stroke="#00f" stroke-width=".17">
<path d="M128.1 20.4h3.5v3.6h-3.5zM90.9 128.7h.1M90.9 129.1h.1M90.9 128.7h3.2M90.9 129.1h3.2M92.5 129.1h.1M92.5 128.7h.1M92.5 128v.7M92.5 129.1v.7M88.9 165.4h.1M88.9 170.7h.1M88.9 165.4l1.8 1.4"/>
<path d="M88.9 165.4v5.3M90.7 169.2h.1M90.7 166.8h.1M90.7 169.2l-1.8 1.5M90.7 166.8v2.4M90.7 166.8h3.6M90.7 169.2h3.6M91.4 167.3h.1M91.4 167.3h2.5M94.3 166.8h.1M94.3 169.2h.1M94.3 166.8v2.4"/>
<path d="M167.3 166.4h3.3M167.3 166.1h3.3M168.9 166.1h.1M168.9 166.4h.1M168.9 165.4v.7M168.9 166.4v.7M170.6 166.4h.1M170.6 166.1h.1"/>
</g>
<path d="M91.4 167.7h2.3v.7h-2.3z" fill-rule="evenodd" fill="#fff"/>
<path d="M91.4 167.7h2.3v.7h-2.3z" fill-rule="evenodd" fill="#00f"/>
<g fill="none" stroke="#00f" stroke-width=".17">
<path d="M189.6 39.8h3.2M191.2 39.8h.1M191.2 39.1v.7M192.8 39.8h.1M189.6 40.2h3.2M191.2 40.2h.1M191.2 40.2v.7M192.8 40.2h.1M113.8 150.6h.1M113.8 152.9h.1M113.8 151.7l1.8 1.2M113.8 149.4v3.5"/>
<path d="M115.6 152.9h.1M115.6 149.4l-1.8 1.2M91.4 167.7h2.3v.7h-2.3zM91.4 168.7h.1M91.4 168.7h2.5M92.5 165.4v1.9M92.5 168.7v2"/>
</g>
<path d="M191.2 37.3h.1M191.2 37.3v1.8M191.2 42.7h.1M191.2 40.9v1.8M92.5 172.5h.1M92.5 163.6h.1M92.5 163.6v1.8M92.5 170.7v1.8" fill="none" stroke="#f00" stroke-width=".17"/>
<path d="M114.9 152l.7 .9-1-.3z" fill="#00f"/>
<path d="M114.9 152l.7 .9-1-.3z" fill="none" stroke="#00f" stroke-width=".17"/>
<path d="M113.3 150.6l.5 .5-.5 .5z" fill="#f00"/>
<g fill="none" stroke="#f00" stroke-width=".17">
<path d="M126.3 25.8h.1M126.3 25.8h1.8M155.6 67.6h.1M155.6 67.6h1.8M162.7 67.6h1.8M164.5 67.6h.1M167.2 88h.1M167.2 96.9h.1M167.2 88v1.8M167.2 95.1v1.8M112.1 151.1h.1M112.1 151.1h1.7"/>
<path d="M113.3 150.6l.5 .5-.5 .5zM115.6 147.6h.1M115.6 154.7h.1M115.6 147.6v1.8M115.6 152.9v1.8M145.8 154.7h.1M145.8 152.9v1.8M106.7 170.7h.1M106.7 161.8h.1M106.7 161.8v1.8M106.7 168.9v1.8M136.9 161.8h.1"/>
<path d="M136.9 170.7h.1M136.9 161.8v1.8M136.9 168.9v1.8"/>
</g>
<g fill="none" stroke="#00f" stroke-width=".17">
<path d="M128.1 24h3.5v3.6h-3.5zM157.4 68.3h.1M157.4 66.8h.1M157.4 68.3h5.3M157.4 66.8v1.5M157.4 66.8h5.3M162.7 68.3h.1M162.7 66.8h.1M162.7 67.6h.1M162.7 66.8v1.5M166.5 89.8h.1M166.5 95.1h.1"/>
<path d="M166.5 89.8h1.4M166.5 89.8v5.3M166.5 95.1h1.4M167.2 89.8h.1M167.9 95.1h.1M167.9 89.8h.1M167.9 89.8v5.3M154.7 154.1h.1M154.7 156.5h.1M154.7 155.2l1.8 1.3M154.7 152.9v3.6M156.5 156.5h.1"/>
<path d="M156.5 152.9l-1.8 1.2M106 168.9h.1M106 163.6h.1M106 163.6h1.4M106 168.9h1.4M106 163.6v5.3M106.7 168.9h.1M107.4 163.6h.1M107.4 168.9h.1M107.4 163.6v5.3M136.2 168.9h.1M136.2 163.6h.1"/>
<path d="M136.2 163.6h1.5M136.2 168.9h1.5M136.2 163.6v5.3M136.9 163.6h.1M137.7 163.6h.1M137.7 168.9h.1M137.7 163.6v5.3"/>
<circle cx="145.8" cy="152" r=".87"/>
</g>
<path d="M155.8 155.6l.7 .9-1.1-.4z" fill="#00f"/>
<path d="M155.8 155.6l.7 .9-1.1-.4z" fill="none" stroke="#00f" stroke-width=".17"/>
<path d="M154.2 154.2l.5 .5-.5 .5z" fill="#f00"/>
<g fill="none" stroke="#f00" stroke-width=".17">
<path d="M161.8 34.7h.1M161.8 32.9v1.8M209.8 34.7h.1M209.8 32.9v1.8M195.6 53.3h.1M195.6 51.6v1.7M208.1 53.3h.1M208.1 51.6v1.7M73.8 60.5h.1M73.8 65.8h.1M73.8 60.5v1.7M73.8 64v1.8"/>
<path d="M177.8 96.9h.1M177.8 88h.1M177.8 88v1.8M177.8 95.1v1.8M149.4 132.5h.1M149.4 132.5h1.8M126.3 156.5h.1M126.3 154.7v1.8M152.9 154.7h.1M152.9 154.7h1.8M154.2 154.2l.5 .5-.5 .5zM156.5 151.1h.1"/>
<path d="M156.5 158.2h.1M156.5 151.1v1.8M156.5 156.5v1.7M126.3 171.6h.1M126.3 172.5h.1M126.3 177.8h.1M126.3 172.5v1.7M126.3 176v1.8M126.3 171.6h1.8M154.7 160h1.8M156.5 160h.1M156.5 170.7h.1"/>
<path d="M156.5 161.8h.1M156.5 161.8v1.8M156.5 168.9v1.8"/>
</g>
<g fill="none" stroke="#00f" stroke-width=".17">
<path d="M72.2 63.3h3.2M72.2 62.9h3.2M73.8 62.9h.1M73.8 63.3h.1M73.8 62.2v.7M73.8 63.3v.7M75.4 63.3h.1M75.4 62.9h.1M177.1 95.1h.1M177.1 89.8h.1M177.1 95.1h1.5M177.1 89.8v5.3"/>
<path d="M177.1 89.8h1.5M177.8 95.1h.1M178.6 89.8h.1M178.6 95.1h.1M178.6 89.8v5.3M124.7 175.3h3.2M124.7 175h3.2M126.3 175h.1M126.3 175.3h.1M126.3 174.2v.8M126.3 175.3v.7M127.9 175.3h.1"/>
<path d="M127.9 175h.1M155.8 168.9h.1M155.8 163.6h.1M155.8 168.9h1.4M155.8 163.6v5.3M155.8 163.6h1.4M156.5 168.9h.1M157.2 163.6h.1M157.2 168.9h.1M157.2 163.6v5.3"/>
<circle cx="161.8" cy="32" r=".87"/>
<circle cx="209.8" cy="32" r=".87"/>
<circle cx="195.6" cy="50.6" r=".87"/>
<circle cx="208" cy="50.6" r=".87"/>
<circle cx="152" cy="132.4" r=".87"/>
<circle cx="126.3" cy="153.8" r=".87"/>
<circle cx="153.8" cy="160" r=".87"/>
<circle cx="128.9" cy="171.5" r=".87"/>
</g>
<circle cx="106.7" cy="151.1" r=".32" fill="#f0f"/>
<circle cx="106.7" cy="151.1" r=".32" fill="none" stroke="#f0f" stroke-width=".17"/>
<circle cx="115.6" cy="145.8" r=".32" fill="#f0f"/>
<circle cx="115.6" cy="145.8" r=".32" fill="none" stroke="#f0f" stroke-width=".17"/>
<circle cx="115.6" cy="156.4" r=".32" fill="#f0f"/>
<circle cx="115.6" cy="156.4" r=".32" fill="none" stroke="#f0f" stroke-width=".17"/>
<circle cx="149.4" cy="132.4" r=".32" fill="#f0f"/>
<circle cx="149.4" cy="132.4" r=".32" fill="none" stroke="#f0f" stroke-width=".17"/>
<circle cx="136.9" cy="140.4" r=".32" fill="#f0f"/>
<circle cx="136.9" cy="140.4" r=".32" fill="none" stroke="#f0f" stroke-width=".17"/>
<circle cx="136.9" cy="135.1" r=".32" fill="#f0f"/>
<circle cx="136.9" cy="135.1" r=".32" fill="none" stroke="#f0f" stroke-width=".17"/>
<circle cx="115.6" cy="145.8" r=".32" fill="#f0f"/>
<circle cx="115.6" cy="145.8" r=".32" fill="none" stroke="#f0f" stroke-width=".17"/>
<circle cx="145.8" cy="154.7" r=".32" fill="#f0f"/>
<circle cx="145.8" cy="154.7" r=".32" fill="none" stroke="#f0f" stroke-width=".17"/>
<circle cx="156.5" cy="160" r=".32" fill="#f0f"/>
<circle cx="156.5" cy="160" r=".32" fill="none" stroke="#f0f" stroke-width=".17"/>
<circle cx="126.3" cy="171.6" r=".32" fill="#f0f"/>
<circle cx="126.3" cy="171.6" r=".32" fill="none" stroke="#f0f" stroke-width=".17"/>
<circle cx="92.5" cy="120.9" r=".32" fill="#f0f"/>
<circle cx="92.5" cy="120.9" r=".32" fill="none" stroke="#f0f" stroke-width=".17"/>
<circle cx="115.6" cy="120.9" r=".32" fill="#f0f"/>
<circle cx="115.6" cy="120.9" r=".32" fill="none" stroke="#f0f" stroke-width=".17"/>
<circle cx="106.7" cy="120.9" r=".32" fill="#f0f"/>
<circle cx="106.7" cy="120.9" r=".32" fill="none" stroke="#f0f" stroke-width=".17"/>
<circle cx="177.8" cy="87.1" r=".32" fill="#f0f"/>
<circle cx="177.8" cy="87.1" r=".32" fill="none" stroke="#f0f" stroke-width=".17"/>
<circle cx="149.4" cy="120.9" r=".32" fill="#f0f"/>
<circle cx="149.4" cy="120.9" r=".32" fill="none" stroke="#f0f" stroke-width=".17"/>
<circle cx="136.9" cy="120.9" r=".32" fill="#f0f"/>
<circle cx="136.9" cy="120.9" r=".32" fill="none" stroke="#f0f" stroke-width=".17"/>
<circle cx="191.1" cy="34.6" r=".32" fill="#f0f"/>
<circle cx="191.1" cy="34.6" r=".32" fill="none" stroke="#f0f" stroke-width=".17"/>
<circle cx="179.6" cy="45.3" r=".32" fill="#f0f"/>
<circle cx="179.6" cy="45.3" r=".32" fill="none" stroke="#f0f" stroke-width=".17"/>
<circle cx="195.6" cy="53.3" r=".32" fill="#f0f"/>
<circle cx="195.6" cy="53.3" r=".32" fill="none" stroke="#f0f" stroke-width=".17"/>
<circle cx="215.1" cy="33.1" r=".33" fill="#f0f"/>
<circle cx="215.1" cy="33.1" r=".33" fill="none" stroke="#f0f" stroke-width=".17"/>
<circle cx="218.7" cy="31.1" r=".32" fill="#f0f"/>
<circle cx="218.7" cy="31.1" r=".32" fill="none" stroke="#f0f" stroke-width=".17"/>
<circle cx="209.8" cy="34.6" r=".32" fill="#f0f"/>
<circle cx="209.8" cy="34.6" r=".32" fill="none" stroke="#f0f" stroke-width=".17"/>
<circle cx="208" cy="53.3" r=".32" fill="#f0f"/>
<circle cx="208" cy="53.3" r=".32" fill="none" stroke="#f0f" stroke-width=".17"/>
<circle cx="56" cy="64.9" r=".32" fill="#f0f"/>
<circle cx="56" cy="64.9" r=".32" fill="none" stroke="#f0f" stroke-width=".17"/>
<circle cx="56" cy="51.5" r=".32" fill="#f0f"/>
<circle cx="56" cy="51.5" r=".32" fill="none" stroke="#f0f" stroke-width=".17"/>
<circle cx="177.8" cy="73.8" r=".32" fill="#f0f"/>
<circle cx="177.8" cy="73.8" r=".32" fill="none" stroke="#f0f" stroke-width=".17"/>
<circle cx="161.8" cy="34.6" r=".32" fill="#f0f"/>
<circle cx="161.8" cy="34.6" r=".32" fill="none" stroke="#f0f" stroke-width=".17"/>
<circle cx="221.4" cy="53.3" r=".32" fill="#f0f"/>
<circle cx="221.4" cy="53.3" r=".32" fill="none" stroke="#f0f" stroke-width=".17"/>
<circle cx="152.9" cy="67.5" r=".32" fill="#f0f"/>
<circle cx="152.9" cy="67.5" r=".32" fill="none" stroke="#f0f" stroke-width=".17"/>
<circle cx="167.1" cy="82.7" r=".32" fill="#f0f"/>
<circle cx="167.1" cy="82.7" r=".32" fill="none" stroke="#f0f" stroke-width=".17"/>
<circle cx="152.9" cy="72.9" r=".32" fill="#f0f"/>
<circle cx="152.9" cy="72.9" r=".32" fill="none" stroke="#f0f" stroke-width=".17"/>
<circle cx="136.9" cy="154.7" r=".32" fill="#f0f"/>
<circle cx="136.9" cy="154.7" r=".32" fill="none" stroke="#f0f" stroke-width=".17"/>
<text font-size="1.9" x="241" y="199.2">95653_20D</text>
<g font-size="1.6">
<text x="121.8" y="13.9">VCC5V</text>
<text x="177.8" y="23.7">VCC5V</text>
<text x="213.4" y="23.7">VCC5V</text>
<text x="179.2" y="29.9" transform="rotate(-90 179.2 29.9)">5</text>
<text x="223.7" y="27.2">1</text>
<text x="223.7" y="29">2</text>
<text x="173.9" y="34.3">4</text>
<text x="184.4" y="34.3">2</text>
<text x="223.7" y="30.7">3</text>
<text x="223.7" y="32.5">4</text>
<text x="223.7" y="34.3">5</text>
<text x="177.5" y="40.3" transform="rotate(-90 177.5 40.3)">1</text>
<text x="179.2" y="40.3" transform="rotate(-90 179.2 40.3)">3</text>
<text x="223.7" y="36.1">6</text>
<text x="54.3" y="45.9">VCC5V</text>
<text x="109" y="51.2">6</text>
<text x="146.2" y="53">19</text>
<text x="146.2" y="51.2">20</text>
<text x="109" y="58.3">1</text>
<text x="109" y="54.7">5</text>
<text x="146.2" y="58.3">16</text>
<text x="146.2" y="56.5">17</text>
<text x="146.2" y="54.7">18</text>
<text x="86.8" y="64.6" transform="rotate(-90 86.8 64.6)">1</text>
<text x="109" y="61.8">2</text>
<text x="109" y="63.6">3</text>
<text x="109" y="65.4">7</text>
<text x="146.2" y="65.4">14</text>
<text x="146.2" y="60.1">15</text>
<text x="83.3" y="67.2">2</text>
<text x="86.8" y="71.5" transform="rotate(-90 86.8 71.5)">3</text>
<text x="109" y="70.7">8</text>
<text x="109" y="69">9</text>
<text x="146.2" y="70.7">11</text>
<text x="146.2" y="69">12</text>
<text x="146.2" y="67.2">13</text>
<text x="167.6" y="71.3">2</text>
<text x="109" y="74.3">4</text>
<text x="146.2" y="72.5">10</text>
<text x="167.6" y="80.9">1</text>
<text x="72.9" y="115.2">VCC5V</text>
<text x="136.6" y="142.8" transform="rotate(-90 136.6 142.8)">2</text>
<text x="115.2" y="148.1" transform="rotate(-90 115.2 148.1)">3</text>
<text x="131.3" y="145.4">1</text>
<text x="136.6" y="149.7" transform="rotate(-90 136.6 149.7)">3</text>
<text x="111.7" y="150.7">1</text>
<text x="115.2" y="155" transform="rotate(-90 115.2 155)">2</text>
<text x="152.6" y="154.3">1</text>
<text x="156.1" y="151.7" transform="rotate(-90 156.1 151.7)">3</text>
<text x="156.1" y="158.6" transform="rotate(-90 156.1 158.6)">2</text>
<text x="92.9" y="163.7">1</text>
<text x="92.9" y="173.4">2</text>
<text x="236.5" y="189.9">MS-EV3, Ultrasonic sencor</text>
<text x="237.1" y="186.9">Title</text>
<text x="258.9" y="191.5">Drafter</text>
<text x="259.1" y="186.2">Engineer/constructer</text>
<text x="260.2" y="188.8">PP</text>
<text x="275.6" y="186.2">Date (YYYY/MM/DD)</text>
<text x="275.6" y="191.5">Date (YYYY/MM/DD)</text>
<text x="276.2" y="188.8">2012-03-05</text>
<text x="237.1" y="195.1">Project Number</text>
<text x="259.3" y="196.8">Schematic Name</text>
<text x="260.2" y="194.2">PP</text>
<text x="219.8" y="203.2">Version</text>
<text x="236.3" y="203.2">Sheet</text>
<text x="260.2" y="199.5">SCHEMATIC1</text>
<text x="271.9" y="202.9">Page Size</text>
<text x="242.4" y="205.4">1</text>
<text x="246" y="205.6">of</text>
<text x="251.3" y="205.6">1</text>
<text x="281.5" y="204.9">A3</text>
</g>
<g font-size="1.6" fill="#f00">
<text x="120.4" y="21.9">SWIM</text>
<text x="120.4" y="25.4">NRST</text>
<text x="101" y="58.3">NRST</text>
<text x="150.6" y="58.3">PULSE</text>
<text x="150.6" y="60.1">SWIM</text>
<text x="164" y="159.7">PULSE</text>
</g>
<g font-size="1.6" fill="#000080">
<text x="132.5" y="19.2">J2</text>
<text x="132.5" y="22.8">J3</text>
<text x="132.5" y="29.9">J5</text>
<text x="132.5" y="26.3">J4</text>
<text x="168.1" y="27.2">74HCT1G125</text>
<text x="181.4" y="29.9">U1</text>
<text x="227.6" y="24.7">J6</text>
<text x="160.1" y="30.4">TP10</text>
<text x="189.4" y="30.4">TP11</text>
<text x="198.3" y="32.6">2.2K</text>
<text x="202.7" y="32.6">R1</text>
<text x="208.1" y="30.4">TP12</text>
<text x="194.6" y="40.6">C1</text>
<text x="227.3" y="40.4">1 x 6P6C</text>
<text x="111.2" y="45.9">U2</text>
<text x="111.2" y="47.7">STM8S103F3</text>
<text x="194.7" y="42.3">22pF</text>
<text x="208.6" y="44.4">10uF</text>
<text x="209.3" y="42.3">C10</text>
<text x="49.8" y="50.3">TP1</text>
<text x="59.6" y="53.9">TP3</text>
<text x="193.8" y="49.1">TP13</text>
<text x="199.2" y="51.2">R2 220R</text>
<text x="206.3" y="49.1">TP14</text>
<text x="52.5" y="57.4">C2</text>
<text x="68.5" y="57.4">TP4</text>
<text x="217.8" y="59.2">C9</text>
<text x="49.8" y="63.7">TP2</text>
<text x="50.7" y="61">100nF</text>
<text x="61.4" y="61.9">C3</text>
<text x="61.4" y="65.4">1uF</text>
<text x="68.5" y="65.4">100nF</text>
<text x="70.3" y="61.9">C4</text>
<text x="82.7" y="61">TP25</text>
<text x="151.2" y="63.3">TP5</text>
<text x="157.4" y="64.6">R15 220R</text>
<text x="165.4" y="63.3">TP7</text>
<text x="216.1" y="62.8">330pF</text>
<text x="90" y="67.2">X1</text>
<text x="90" y="69.3">16MHz</text>
<text x="82.7" y="75.2">TP24</text>
<text x="151.2" y="77.9">TP6</text>
<text x="158.3" y="77">AW8T40</text>
<text x="160.9" y="74.3">PZ1</text>
<text x="180.5" y="72.6">TP8</text>
<text x="181.1" y="82.3">Red</text>
<text x="181.9" y="79.7">D1</text>
<text x="180.5" y="85.9">TP9</text>
<text x="161.8" y="93.9">4.7K</text>
<text x="163.3" y="91.2">R4</text>
<text x="180.7" y="91.2">R3</text>
<text x="180.7" y="93.3">220R</text>
<text x="81.8" y="117.9">R5</text>
<text x="90.7" y="116.7">TP15</text>
<text x="81.8" y="125.2">330R</text>
<text x="109.6" y="125.9">R6</text>
<text x="118.4" y="125.9">R7</text>
<text x="131.9" y="125.9">R8</text>
<text x="144.4" y="125.9">R9</text>
<text x="95.3" y="129.5">C5</text>
<text x="95.3" y="131.6">10uF</text>
<text x="109.6" y="128">100K</text>
<text x="118.4" y="128">10K</text>
<text x="131.3" y="128">22K</text>
<text x="142.6" y="128">220R</text>
<text x="152.1" y="131.2">TP20</text>
<text x="130.7" y="133.9">TP23</text>
<text x="144.4" y="136.6">C6</text>
<text x="141.9" y="138.7">220nF</text>
<text x="138" y="145.5">Q1</text>
<text x="138" y="147.6">BC857B</text>
<text x="116.2" y="150.8">Q2</text>
<text x="116.2" y="152.6">BC847B</text>
<text x="124.5" y="152.2">TP18</text>
<text x="144.1" y="150.5">TP19</text>
<text x="157.1" y="154.3">Q3</text>
<text x="149.4" y="158.8">TP22</text>
<text x="157.1" y="156.1">BC847B</text>
<text x="84.2" y="166.8">PZ2</text>
<text x="109.6" y="165">R10</text>
<text x="109.6" y="167.1">47K</text>
<text x="118.4" y="165">R11</text>
<text x="118.4" y="167.1">4.7K</text>
<text x="129.1" y="165">R12</text>
<text x="129.1" y="167.1">330R</text>
<text x="139.8" y="165">R13</text>
<text x="139.8" y="167.1">8.2K</text>
<text x="159.3" y="165">R14</text>
<text x="159.3" y="167.1">33K</text>
<text x="171.8" y="166.8">C7</text>
<text x="80.9" y="169.5">AW8R40</text>
<text x="122.7" y="173.9">C8</text>
<text x="128.9" y="170.3">TP21</text>
<text x="171.8" y="168.9">10nF</text>
<text x="120.9" y="177.5">100nF</text>
</g>
<g font-size="1.6" fill="#004080">
<text x="226.7" y="28.3">1</text>
<text x="226.7" y="30.1">2</text>
<text x="226.7" y="31.8">3</text>
<text x="226.7" y="33.6">4</text>
<text x="226.7" y="35.4">5</text>
<text x="226.7" y="37.2">6</text>
<text x="112.1" y="52.3">VDD</text>
<text x="132.2" y="52.3">PD6/UART1_RX</text>
<text x="112.1" y="59.4">nRST</text>
<text x="112.1" y="55.8">VCAP</text>
<text x="127.5" y="55.8">PD4/BEEP/UART1_CK</text>
<text x="132.4" y="54.1">PD5/UART1_TX</text>
<text x="141" y="59.4">PD2</text>
<text x="141" y="57.6">PD3</text>
<text x="112.1" y="62.9">OSCIN/PA1</text>
<text x="112.1" y="64.7">OSCOUT/PA2</text>
<text x="136.1" y="61.2">PD1/SWIM</text>
<text x="112.1" y="66.5">PA3/TIM2_CH3</text>
<text x="112.1" y="71.8">PB5/I2C_SDA</text>
<text x="112.1" y="70.1">PB4/I2C_SCL</text>
<text x="124.8" y="71.8">PC4/CLK_CCO/TIM1_CH4</text>
<text x="132.9" y="68.3">PC6/SPI_MOSI</text>
<text x="132.9" y="66.5">PC7/SPI_MISO</text>
<text x="133.8" y="70.1">PC5/SPI_SCK</text>
<text x="112.1" y="75.4">VSS</text>
<text x="132.8" y="73.6">PC3/TIM1_CH3</text>
</g>
<g font-size="1.3">
<text x="30.8" y="1.3">5</text>
<text x="88.9" y="1.3">4</text>
<text x="146.9" y="1.3">3</text>
<text x="205" y="1.3">2</text>
<text x="263.1" y="1.3">1</text>
<text x=".5" y="28.4">D</text>
<text x="292.6" y="28.4">D</text>
<text x=".5" y="79.5">C</text>
<text x="292.6" y="79.5">C</text>
<text x=".5" y="130.6">B</text>
<text x="292.6" y="130.6">B</text>
<text x=".5" y="181.7">A</text>
<text x="292.6" y="181.7">A</text>
<text x="30.8" y="207.4">5</text>
<text x="88.9" y="207.4">4</text>
<text x="146.9" y="207.4">3</text>
<text x="205" y="207.4">2</text>
<text x="263.1" y="207.4">1</text>
</g>
</svg>
